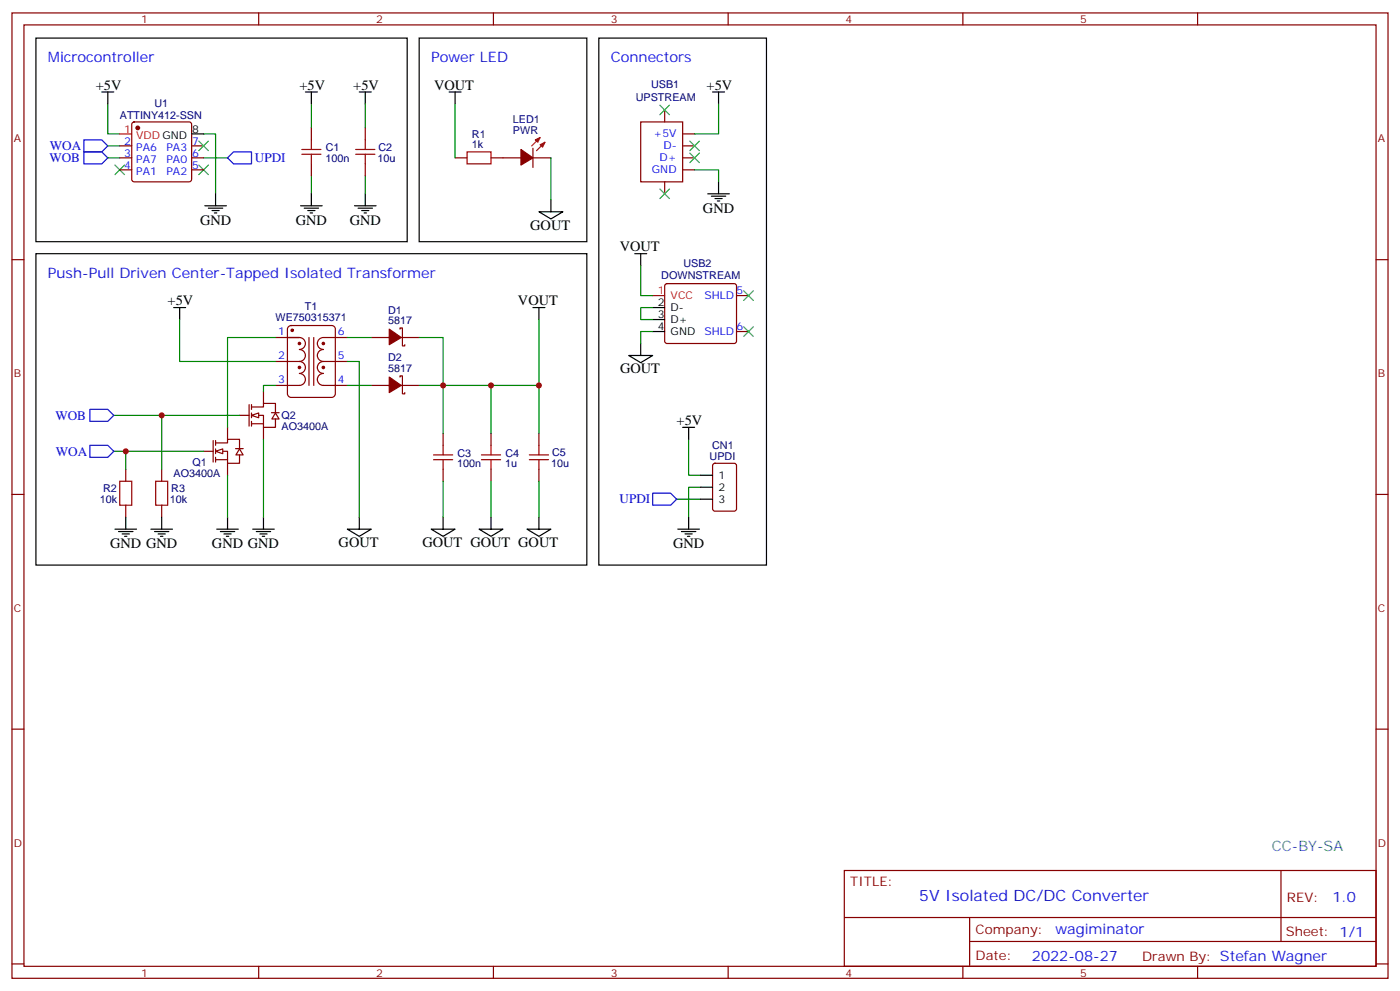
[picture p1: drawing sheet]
<svg xmlns="http://www.w3.org/2000/svg" width="412mm" height="292mm" viewBox="0 0 412 292" stroke-linecap="round" stroke-linejoin="round" font-family="sans-serif">
<g fill="none" stroke="#870000" stroke-width=".35">
<path d="M3.5 3.8h405.4v284.3h-405.4zM7.1 7.3h398.2v277.3h-398.2zM76.2 3.8v3.5M145.3 3.8v3.5M214.5 3.8v3.5M283.6 3.8v3.5M352.8 3.8v3.5M39 36.1l.5-.2h16.2l.5 .2 .2 .5v16.2l-.2 .5-.5 .3h-16.2l-.5-.3-.2-.5v-16.2zM91.7 37.7v3.5M107.6 37.7v3.5M35.3 43h3.5M35.3 46.5h3.5"/>
<path d="M35.3 50h3.5M56.4 43h3.6M56.4 46.5h3.6M56.4 50h3.6M91.7 48.3v3.5M107.6 48.3v3.5M3.5 76.5h3.6M405.3 76.5h3.6M81.1 99.4h3.6M84.7 99.4h3.5h-3.5M84.9 96.3l.8-.4h12l.9 .4 .2 .6v19.1l-.5 .8-.6 .3h-12l-.8-.5-.2-.6v-19.1zM88.2 99.4a1.76 1.76 0 0 1 1.8 1.8 1.76 1.76 0 0 1-1.8 1.7 1.76 1.76 0 0 1 1.8 1.8 1.76 1.76 0 0 1-1.8 1.8"/>
<path d="M91 99.4v14.1M92.4 99.4v14.1M102.3 99.4h-7.1a1.76 1.76 0 0 0-1.7 1.8 1.76 1.76 0 0 0 1.7 1.7 1.76 1.76 0 0 0-1.7 1.8 1.76 1.76 0 0 0 1.7 1.8M81.1 106.5h7.1M88.2 106.5a1.76 1.76 0 0 1 1.8 1.7 1.76 1.76 0 0 1-1.8 1.8 1.76 1.76 0 0 1 1.8 1.8 1.76 1.76 0 0 1-1.8 1.7h-7.1M95.2 106.5a1.76 1.76 0 0 0-1.7 1.7 1.76 1.76 0 0 0 1.7 1.8 1.76 1.76 0 0 0-1.7 1.8 1.76 1.76 0 0 0 1.7 1.7h7.1M95.2 106.5h7.1M60 132.9h2.8M62.8 129.8v6.3M63.5 132.9h3.5v3.6h3.6v-2.5M63.5 130.5h3.5v-1.1h3.6v2.8M63.5 129.8v1.4"/>
<path d="M63.5 132.2v1.4M63.5 134.7v1.4M63.5 135.4h3.5M67 125.9v3.5M67 136.5v3.5M69.4 132.1h2.2M70.6 132.2l1 1.8h-2.1zM3.5 145.6h3.6M405.3 145.6h3.6M3.5 214.8h3.6M405.3 214.8h3.6M248.7 256.4h156.6v28.2h-156.6z"/>
<path d="M377.3 256.4v20.9M248.7 270.2h156.5M285.6 277.3h119.6M285.6 270.2v14.2M3.5 283.9h3.6M76.2 284.6v3.5M145.3 284.6v3.5M214.5 284.6v3.5M283.6 284.6v3.5M352.8 284.6v3.5M405.3 283.9h3.6"/>
</g>
<g fill="#870000" stroke="#870000" stroke-width=".35">
<circle cx="88.2" cy="101.2" r=".35"/>
<circle cx="88.2" cy="108.2" r=".35"/>
<circle cx="95.3" cy="101.2" r=".35"/>
<circle cx="95.3" cy="108.2" r=".35"/>
<circle cx="86.1" cy="97.3" r=".35"/>
<circle cx="40.6" cy="37.7" r=".53"/>
</g>
<path d="M33.9 48.6l2.8 2.8M36.7 48.6l-2.8 2.8M58.6 48.6l2.8 2.8M58.6 41.6l2.8 2.8M61.4 48.6l-2.8 2.8M61.4 41.6l-2.8 2.8" fill="none" stroke="#3c3" stroke-width=".35"/>
<path d="M24.7 44.7h5.3l1.7 1.8-1.7 1.8h-5.3zM24.7 41.2h5.3l1.7 1.8-1.7 1.7h-5.3zM67 46.5l1.8-1.8h5.3v3.6h-5.3z" fill="none" stroke="#00f" stroke-width=".35"/>
<g fill="none" stroke="#000" stroke-width=".35">
<path d="M10.6 11.2h109.3v60h-109.3zM30 27.1h3.5M31.7 27.1v3.5M56.4 39.4h3.6M90 27.1h3.5M91.7 27.1v3.5M105.8 27.1h3.6M107.6 27.1v3.5M63.5 57.1v3.5M91.7 57.1v3.5M107.6 57.1v3.5M60.3 60.6h6.4"/>
<path d="M61.4 61.3h4.2M62.4 62h2.2M63.1 62.7h.8M88.5 60.6h6.4M89.6 61.3h4.2M90.7 62h2.1M91.4 62.7h.7M104.4 60.6h6.4M105.5 61.3h4.2M106.5 62h2.2M107.2 62.7h.7"/>
</g>
<path d="M31.7 30.6v8.8h3.6M60 39.4h3.5v17.7M91.7 30.6v7.1M107.6 30.6v7.1M31.7 46.5h3.6M31.7 43h3.6M60 46.5h7M91.7 51.8v5.3M107.6 51.8v5.3" fill="none" stroke="#008700" stroke-width=".35"/>
<path d="M35.3 39.4h3.5" fill="none" stroke="#f00" stroke-width=".35"/>
<path d="M88.9 45.4h5.6M88.9 44h5.6M91.7 41.2v2.8M91.7 45.4v2.9M104.8 45.4h5.6M104.8 44h5.6M107.6 41.2v2.8M107.6 45.4v2.9" fill="none" stroke="#a10000" stroke-width=".35"/>
<path d="M63.5 132.9l2.1-.7v1.4z" fill="#fff" stroke="#870000" stroke-width=".35"/>
<path d="M73.4 119.2v6.3M74.1 119.9h3.5v-1.1h3.5v2.8M74.1 119.2v1.4M77.6 115.3v3.5M70.6 122.3h2.8M74.1 122.3h3.5v3.6h3.5v-2.5M74.1 121.6v1.4M74.1 124.1v1.4M74.1 124.8h3.5M77.6 125.9v3.5M80 121.6h2.2M81.1 121.6l1.1 1.8h-2.1z" fill="none" stroke="#870000" stroke-width=".35"/>
<path d="M74.1 122.3l2.1-.7v1.4z" fill="#fff" stroke="#870000" stroke-width=".35"/>
<g fill="none" stroke="#000" stroke-width=".35">
<path d="M10.6 74.7h162.3v91.7h-162.3zM51.2 90.6h3.5M52.9 90.6v3.5M157 90.6h3.5M158.7 90.6v3.5M201.1 125.9h3.5M202.8 125.9v3.5M63.9 155.9h6.3M64.9 156.6h4.2M66 157.3h2.1M66.7 158h.7M67 152.3v3.6"/>
<path d="M74.4 155.9h6.4M75.5 156.6h4.2M76.6 157.3h2.1M77.3 158h.7M77.6 152.3v3.6M102.3 155.9h7.1l-3.6 2.1zM105.8 152.3v3.6M127 155.9h7.1l-3.6 2.1zM130.5 152.3v3.6M141.1 155.9h7.1l-3.6 2.1zM144.6 152.3v3.6M155.2 155.9h7.1l-3.6 2.1z"/>
<path d="M158.7 152.3v3.6M199.7 155.9h6.3M200.7 156.6h4.3M201.8 157.3h2.1M202.5 158h.7M202.8 152.3v3.6"/>
</g>
<g fill="none" stroke="#008700" stroke-width=".35">
<path d="M52.9 94.1v12.4h28.2M81.1 99.4h-14.1v26.5M102.3 99.4h7.1M158.7 94.1v19.4M81.1 113.5h-3.5v1.8M102.3 106.5h3.5v45.8M102.3 113.5h7.1M123.5 113.5h35.2v14.1M130.5 113.5v14.1M144.6 113.5v14.1M33.5 132.9h26.5M33.5 122.3h37.1"/>
<path d="M77.6 129.4v22.9M202.8 129.4v10.6h3.6M130.5 141.7v10.6M144.6 141.7v10.6M158.7 141.7v10.6M199.3 147h7.1M206.4 143.5h-3.6v8.8"/>
</g>
<path d="M26.5 131.2h5.2l1.8 1.7-1.8 1.8h-5.2zM26.5 120.6h5.2l1.8 1.7-1.8 1.8h-5.2zM192.3 145.3h5.3l1.7 1.7-1.7 1.8h-5.3z" fill="none" stroke="#00f" stroke-width=".35"/>
<g fill="none" stroke="#870000" stroke-width=".35">
<path d="M134.1 46.5h3.5M144.6 46.5h8.9M157 46.5h5.3M157 43.7v5.6M109.4 99.4h5.3M117.8 96.9v-.3h.7v5.3h.7v-.4M118.2 99.4h5.3M109.4 113.5h5.3M117.8 111.1v-.4h.7v5.3h.7v-.4M118.2 113.5h5.3M130.5 127.6v3.6M130.5 138.2v3.5"/>
<path d="M144.6 127.6v3.6M144.6 138.2v3.5M158.7 127.6v3.6M158.7 138.2v3.5"/>
</g>
<g fill="#870000" stroke="#870000" stroke-width=".35">
<path d="M114.7 96.9l3.5 2.5-3.5 2.1z"/>
<path d="M114.7 111.1l3.5 2.4-3.5 2.1z"/>
<path d="M153.5 44l3.5 2.5-3.5 2.1z"/>
</g>
<g fill="none" stroke="#a10000" stroke-width=".35">
<path d="M137.6 44.7h7v3.6h-7zM127.7 135.4h5.6M127.7 134h5.6M130.5 131.2v2.8M130.5 135.4v2.8M141.8 135.4h5.7M141.8 134h5.7M144.6 131.2v2.8M144.6 135.4v2.8M155.9 135.4h5.7M155.9 134h5.7M158.7 131.2v2.8"/>
<path d="M158.7 135.4v2.8"/>
</g>
<g fill="#f00" stroke="#f00" stroke-width=".35">
<path d="M159.1 42.6l1.4-.7-.7 1.4z"/>
<path d="M157.7 41.2l1.4-.7-.7 1.4z"/>
</g>
<path d="M159.1 40.5l-2.5 2.5M160.5 41.9l-2.5 2.5" fill="none" stroke="#f00" stroke-width=".35"/>
<path d="M188.7 35.9h12.4v17.7h-12.4z" fill="#fff" stroke="#870000" stroke-width=".35"/>
<g fill="none" stroke="#870000" stroke-width=".35">
<path d="M195.8 32.4v3.5M201.1 39.4h3.5M195.8 53.6v3.5M201.1 43h3.5M201.1 46.5h3.5M201.1 50h3.5M196 83.7l.5-.2h19.8l.5 .2 .2 .5v16.3l-.3 .5-.4 .2h-19.8l-.5-.3-.2-.4v-16.3zM217 87.1h3.5M217 97.6h3.5M37 138.2v3.5M47.6 138.2v3.5M210.1 136.7l.5-.2h5.7l.6 .4 .1 13-.5 .6-5.9 .1-.6-.5-.1-12.9z"/>
<path d="M37 148.8v3.5M47.6 148.8v3.5"/>
</g>
<path d="M192.3 87.1h3.5" fill="none" stroke="#f00" stroke-width=".35"/>
<g fill="none" stroke="#000" stroke-width=".35">
<path d="M123.5 11.2h49.4v60h-49.4zM176.4 11.2h49.4v155.2h-49.4zM132.3 27.1h3.5M134.1 27.1v3.5M209.9 27.1h3.5M211.7 27.1v3.5M162.3 58.8v3.6M208.5 57.1h6.3M209.5 57.8h4.3M210.6 58.5h2.1M211.3 59.2h.7M211.7 53.6v3.5"/>
<path d="M158.7 62.4h7.1l-3.5 2.1zM187 74.7h3.5M188.7 74.7v3.5M192.3 90.6h3.5M192.3 94.1h3.5M192.3 97.6h3.5M185.2 104.7h7.1l-3.6 2.1zM188.7 101.2v3.5M206.4 140h3.5M33.9 155.9h6.3M34.9 156.6h4.3M36 157.3h2.1"/>
<path d="M36.7 158h.7M37 152.3v3.6M44.4 155.9h6.4M45.5 156.6h4.2M46.6 157.3h2.1M47.3 158h.7M47.6 152.3v3.6M206.4 147h3.5M206.4 143.5h3.5"/>
</g>
<path d="M194.4 31l2.8 2.8M197.2 31l-2.8 2.8M194.4 55.7l2.8 2.8M197.2 55.7l-2.8 2.8M203.2 41.6l2.8 2.8M203.2 45.1l2.8 2.8M206 41.6l-2.8 2.8M206 45.1l-2.8 2.8M219.1 85.7l2.8 2.8M219.1 96.2l2.8 2.9M221.9 85.7l-2.8 2.8M221.9 96.2l-2.8 2.9" fill="none" stroke="#3c3" stroke-width=".35"/>
<path d="M134.1 30.6v15.9M211.7 30.6v8.8h-7.1M162.3 46.5v12.3M204.6 50h7.1v3.6M188.7 78.2v8.9h3.6M123.5 99.4h7v14.1M192.3 97.6h-3.6v3.6M192.3 90.6h-3.6v3.5h3.6M37 132.9v5.3M47.6 122.3v15.9M67 140v12.3" fill="none" stroke="#008700" stroke-width=".35"/>
<path d="M35.3 141.7h3.5v7.1h-3.5zM45.9 141.7h3.5v7.1h-3.5z" fill="none" stroke="#a10000" stroke-width=".35"/>
<g fill="#c00">
<circle cx="144.6" cy="113.5" r=".88"/>
<circle cx="130.5" cy="113.5" r=".88"/>
<circle cx="158.8" cy="113.5" r=".88"/>
<circle cx="37" cy="132.9" r=".88"/>
<circle cx="47.6" cy="122.3" r=".88"/>
</g>
<text font-size="4.6" fill="#00f" x="270.8" y="265.4">5V Isolated DC/DC Converter</text>
<g font-size="4.2" fill="#00f">
<text x="14.1" y="18.3">Microcontroller</text>
<text x="127" y="18.3">Power LED</text>
<text x="179.9" y="18.3">Connectors</text>
<text x="14.1" y="81.8">Push-Pull Driven Center-Tapped Isolated Transformer</text>
<text x="392.5" y="265.7">1.0</text>
<text x="310.9" y="275.2">wagiminator</text>
<text x="304" y="283">2022-08-27</text>
</g>
<g font-size="4.2">
<text x="28.2" y="26.4">+5V</text>
<text x="88.2" y="26.4">+5V</text>
<text x="104.1" y="26.4">+5V</text>
<text x="127.9" y="26.4">VOUT</text>
<text x="208.1" y="26.4">+5V</text>
<text x="207.1" y="62.7">GND</text>
<text x="58.9" y="66.3">GND</text>
<text x="87.1" y="66.3">GND</text>
<text x="103" y="66.3">GND</text>
<text x="156.2" y="67.7">GOUT</text>
<text x="182.6" y="74">VOUT</text>
<text x="49.4" y="89.9">+5V</text>
<text x="152.6" y="89.9">VOUT</text>
<text x="182.7" y="110">GOUT</text>
<text x="199.3" y="125.2">+5V</text>
<text x="32.5" y="161.5">GND GND</text>
<text x="62.4" y="161.5">GND GND</text>
<text x="99.8" y="161.1">GOUT</text>
<text x="124.4" y="161.1">GOUT GOUT GOUT</text>
<text x="198.3" y="161.5">GND</text>
</g>
<text font-size="4.2" fill="#0099b0" x="374.6" y="250.8">CC-BY-SA</text>
<g font-size="3.9" fill="#00f">
<text x="14.5" y="47.8">WOB</text>
<text x="14.7" y="44.2">WOA</text>
<text x="75.1" y="47.7">UPDI</text>
<text x="16.3" y="123.6">WOB</text>
<text x="16.4" y="134.2">WOA</text>
<text x="182.5" y="148.3">UPDI</text>
</g>
<g font-size="3.9" fill="#800">
<text x="250.5" y="261">TITLE:</text>
<text x="379.1" y="265.7">REV:</text>
<text x="287.4" y="275.2">Company:</text>
<text x="378.7" y="275.8">Sheet: 1/1</text>
<text x="287.4" y="282.9">Date:</text>
<text x="336.4" y="282.9">Drawn By: Stefan Wagner</text>
</g>
<g font-size="3.2" fill="#800">
<text x="41.6" y="6.8">1</text>
<text x="110.8" y="6.8">2</text>
<text x="179.9" y="6.8">3</text>
<text x="249.1" y="6.8">4</text>
<text x="318.2" y="6.8">5</text>
<text x="4.1" y="41.9">A</text>
<text x="405.9" y="41.9">A</text>
<text x="4.1" y="111.1">B</text>
<text x="405.9" y="111.1">B</text>
<text x="4.1" y="180.2">C</text>
<text x="405.9" y="180.2">C</text>
<text x="4.1" y="249.3">D</text>
<text x="405.9" y="249.3">D</text>
<text x="41.6" y="287.6">1</text>
<text x="110.8" y="287.6">2</text>
<text x="179.9" y="287.6">3</text>
<text x="249.1" y="287.6">4</text>
<text x="318.2" y="287.6">5</text>
</g>
<g font-size="3.2" fill="#000080">
<text x="187.3" y="29.6">UPSTREAM</text>
<text x="191.8" y="25.8">USB1</text>
<text x="35.3" y="34.9">ATTINY412-SSN</text>
<text x="45.5" y="31.4">U1</text>
<text x="139" y="40.6">R1</text>
<text x="151.1" y="39.4">PWR</text>
<text x="151.1" y="36.3">LED1</text>
<text x="95.9" y="47.7">100n</text>
<text x="96" y="44.5">C1</text>
<text x="111.2" y="47.6">10u</text>
<text x="111.5" y="44.5">C2</text>
<text x="139" y="43.7">1k</text>
<text x="194.8" y="82.2">DOWNSTREAM</text>
<text x="201.3" y="78.7">USB2</text>
<text x="81.2" y="94.6">WE750315371</text>
<text x="89.8" y="91.2">T1</text>
<text x="114.3" y="95.5">5817</text>
<text x="114.3" y="92.4">D1</text>
<text x="114.3" y="106.5">D2</text>
<text x="114.3" y="109.6">5817</text>
<text x="82.9" y="123.5">Q2</text>
<text x="82.9" y="126.6">AO3400A</text>
<text x="56.7" y="137.2">Q1</text>
<text x="134.7" y="137.6">100n</text>
<text x="134.8" y="134.5">C3</text>
<text x="148.8" y="137.6">1u</text>
<text x="148.9" y="134.5">C4</text>
<text x="162.4" y="137.6">10u</text>
<text x="162.6" y="134.4">C5</text>
<text x="209" y="135.4">UPDI</text>
<text x="209.8" y="132.3">CN1</text>
<text x="51.1" y="140.4">AO3400A</text>
<text x="29.5" y="148.2">10k</text>
<text x="30.4" y="145">R2</text>
<text x="50" y="148.2">10k</text>
<text x="50.5" y="145">R3</text>
</g>
<g font-size="3.2" fill="#f00">
<text x="36.6" y="39.1">1</text>
<text x="40.1" y="40.9">VDD GND</text>
<text x="193.8" y="86.7">1</text>
<text x="197.6" y="88.1">VCC</text>
</g>
<g font-size="3.2">
<text x="56.6" y="39.1">8</text>
<text x="193.8" y="90.2">2</text>
<text x="193.8" y="93.8">3</text>
<text x="197.6" y="91.7">D-</text>
<text x="197.6" y="95.2">D+</text>
<text x="193.8" y="97.3">4</text>
<text x="197.6" y="98.7">GND</text>
<text x="211.7" y="141">1</text>
<text x="211.7" y="148.1">3</text>
<text x="211.7" y="144.6">2</text>
</g>
<g font-size="3.2" fill="#00f">
<text x="192.5" y="40.5">+5V</text>
<text x="36.6" y="42.6">2</text>
<text x="36.6" y="46.1">3</text>
<text x="40.1" y="44.4">PA6</text>
<text x="40.1" y="47.9">PA7</text>
<text x="49" y="47.9">PA0</text>
<text x="49" y="44.4">PA3</text>
<text x="56.6" y="46.1">6</text>
<text x="56.6" y="42.6">7</text>
<text x="194.3" y="47.6">D+</text>
<text x="195.4" y="44">D-</text>
<text x="36.6" y="49.7">4</text>
<text x="40.1" y="51.4">PA1</text>
<text x="49" y="51.4">PA2</text>
<text x="56.6" y="49.7">5</text>
<text x="192" y="51.1">GND</text>
<text x="207.5" y="88.1">SHLD</text>
<text x="217" y="86.7">5</text>
<text x="81.9" y="98.7">1</text>
<text x="99.5" y="98.7">6</text>
<text x="207.5" y="98.7">SHLD</text>
<text x="217" y="97.3">6</text>
<text x="81.9" y="105.8">2</text>
<text x="99.5" y="105.8">5</text>
<text x="81.9" y="112.8">3</text>
<text x="99.5" y="112.8">4</text>
</g>
</svg>
